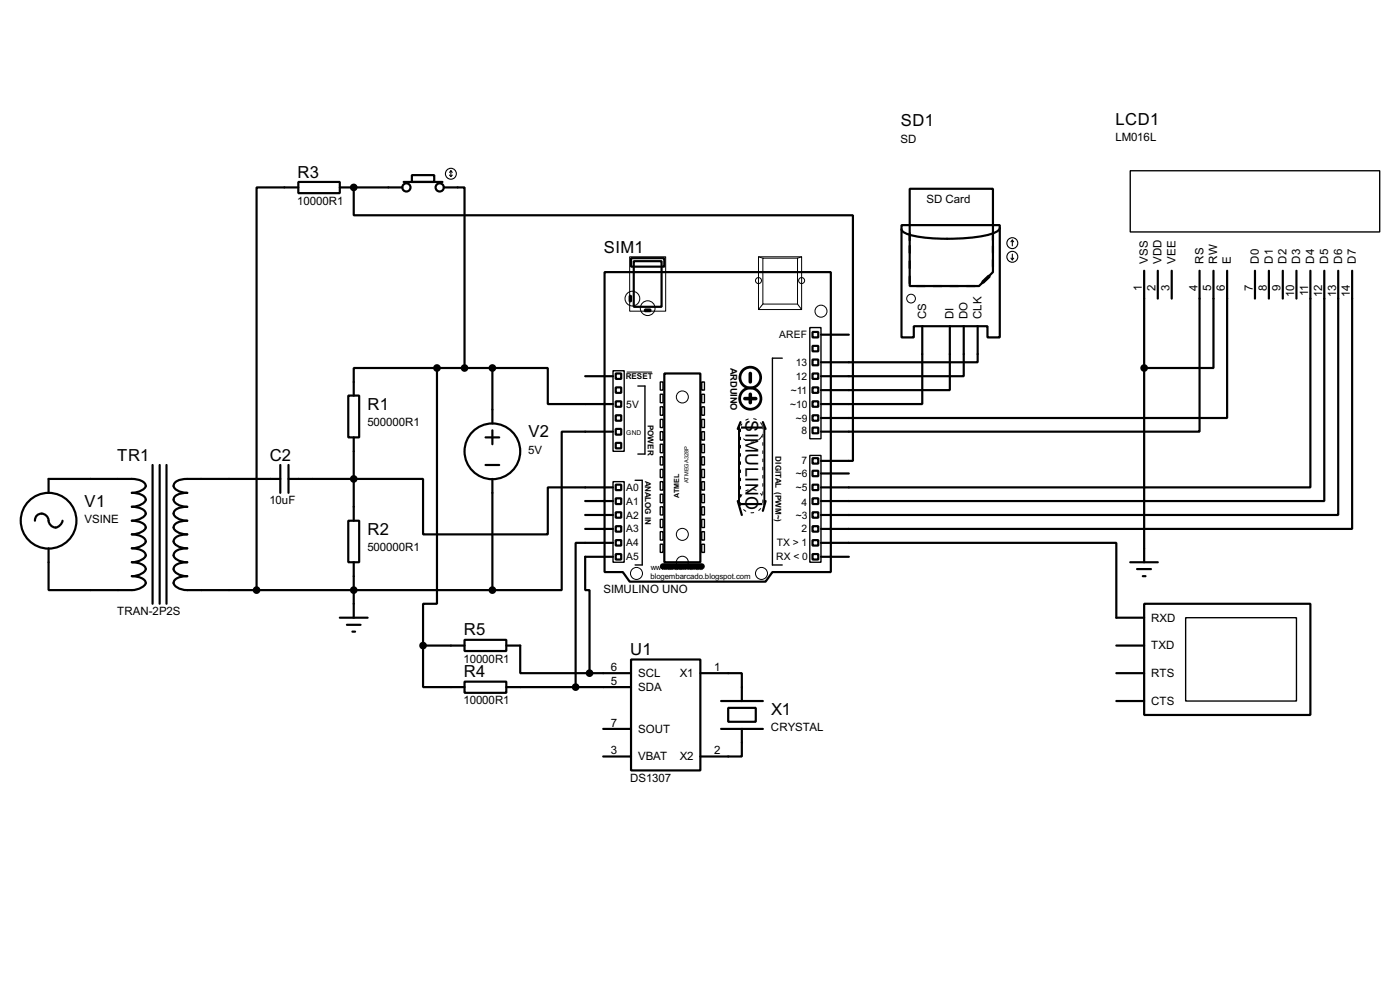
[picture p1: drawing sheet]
<svg xmlns="http://www.w3.org/2000/svg" width="256mm" height="180mm" viewBox="0 0 256 180" stroke-linecap="round" stroke-linejoin="round" font-family="sans-serif">
<g fill="none" stroke="#000" stroke-width=".4">
<path d="M54.7 33.3h7.6v2.1h-7.6zM54.7 34.3h-7.7v73.7M62.3 34.3h11.4M64.8 34.3v5.1h91.5v45h-5.9M74 33.3h7.1M75.5 32.1h4.1v1.2h-4.1zM81.3 34.3h3.8v33.1M166.7 34.6h15.2v15.2l-2.5 2.6h-12.7zM110.8 49.8h41.4v54.9h-10.7l-1.2 1.8h-24.9l-1.3-1.8h-3.3zM115.4 54.2h.2v1h-.2zM115.6 47.3h6.1v1.5h-6.1zM116.1 47.8h5.1v8.4h-5.1z"/>
<path d="M118.2 56.7h1v.3h-1zM165.2 41.2h18v20.6h-2.3v-2.1h-13.5v2.1h-2.2zM166.7 42.7v1.3M166.7 45v1.3M166.7 47.8v1.3M166.7 50.6v1.3M167.9 52.4h1.6M169 59.7v14.3h-18.6M171 52.4h1.5M174 59.7v11.7h-23.6M174 52.4h1.6M176.6 59.7v9.2h-26.2"/>
<path d="M177.1 52.4h1.5M179.1 59.7v6.6h-28.7M180.9 50.9l-1 1M181.9 42.7v1.3M181.9 45v1.3M181.9 47.6v1.2M183.2 41.7a2.11 2.11 0 0 1-1.9 1.2 35.8 35.8 0 0 1-14.6 .1 1.84 1.84 0 0 1-1.5-1M209.6 49.6v53.3M212.1 49.6v5.1M214.7 49.6v5.1M219.8 49.6v29.4h-69.4M222.3 49.6v17.8h-12.7"/>
<path d="M224.8 49.6v26.9h-74.4M229.9 49.6v5.1M232.5 49.6v5.1M235 49.6v5.1M237.5 49.6v5.1M240.1 49.6v39.6h-89.7M242.6 49.6v42.1h-92.2M245.2 49.6v44.7h-94.8M247.7 49.6v47.2h-97.3M63.8 72.4h2v7.7h-2zM80.1 67.4h-15.3v5M80.1 67.4v43.1h-2.6v7.7"/>
<path d="M80.1 67.4h10.1M90.2 67.4h10.2v6.6h11.9M90.2 67.4v10.1M90.2 78.8v2.5M107.2 68.9h5.1M112.3 79h-9.4v29h-12.7M112.8 68.4h1v1h-1zM112.8 70.9h1v1h-1zM112.8 73.5h1v1h-1zM112.8 76h1v1h-1zM112.8 78.5h1v1.1h-1zM121.7 68.4h6.6v34.5h-6.6z"/>
<path d="M135.4 78.3h4.6v14h-4.6zM135.7 77.3l-.5 1.2M139.8 77.3l.5 1.2M148.9 60.8h1v1h-1zM148.9 65.8h1v1.1h-1zM148.9 68.4h1v1h-1zM148.9 70.9h1v1h-1zM148.9 73.5h1v1h-1zM148.9 76h1v1h-1zM148.9 78.3h1v1h-1zM148.9 63.3h1v1h-1zM150.4 61.3h5.1"/>
<path d="M6.4 95.3a1.25 1.25 0 0 1 1.3-1.3 1.25 1.25 0 0 1 1.2 1.3 1.28 1.28 0 0 0 1.3 1.3 1.28 1.28 0 0 0 1.3-1.3M8.9 90.2v-2.5h15.3a3.1 3.1 0 0 1 2.4 .9 .88 .88 0 0 1-.7 1.2l-1.1 .3-.6 .1a3.2 3.2 0 0 1 2.4 .9 .9 .9 0 0 1-.7 1.2l-1.1 .4-.6 .1a3.2 3.2 0 0 1 2.4 .8 .89 .89 0 0 1-.7 1.2l-1.1 .4-.6 .1a3.2 3.2 0 0 1 2.4 .9 .86 .86 0 0 1-.7 1.2l-1.1 .3-.6 .1a2.33 2.33 0 0 1 2.5 1.3 2.68 2.68 0 0 1-2.5 1.3 3.1 3.1 0 0 1 2.4 .9 .88 .88 0 0 1-.7 1.2l-1.1 .3-.6 .1a3.2 3.2 0 0 1 2.4 .9 .9 .9 0 0 1-.7 1.2l-1.1 .4-.6 .1a3.2 3.2 0 0 1 2.4 .8 .89 .89 0 0 1-.7 1.2l-1.1 .4-.6 .1h-15.3v-7.6M28 85.1v25.4M29.3 85.1v25.4M30.5 85.1v25.4M51.4 87.7h-17.1a2.77 2.77 0 0 0-2.4 .9 .9 .9 0 0 0 .6 1.2l1.1 .3 .7 .1a2.84 2.84 0 0 0-2.4 .9 .93 .93 0 0 0 .6 1.2l1.1 .4 .7 .1a2.84 2.84 0 0 0-2.4 .8 .91 .91 0 0 0 .6 1.2l1.1 .4 .7 .1a2.84 2.84 0 0 0-2.4 .9 .88 .88 0 0 0 .6 1.2l1.1 .3 .7 .1a2.8 2.8 0 0 0-2.4 .9 .89 .89 0 0 0 .6 1.2l1.1 .4 .7 .1a2.77 2.77 0 0 0-2.4 .9 .9 .9 0 0 0 .6 1.2l1.1 .3 .7 .1a2.84 2.84 0 0 0-2.4 .9 .93 .93 0 0 0 .6 1.2l1.1 .4 .7 .1a2.84 2.84 0 0 0-2.4 .8 .91 .91 0 0 0 .6 1.2l1.1 .4 .7 .1h55.9M51.4 85.1v5.1M52.9 87.7h24.6v10.1h22.9v-8.6h11.9M52.9 85.1v5.1M63.8 95.3h2v7.6h-2zM64.8 80.1v15.2M89 80.1h2.5"/>
<path d="M89 85.1h2.5M90.2 87.7v20.3M107.2 96.8h5.1M107.2 94.3h5.1M107.2 91.7h5.1M112.3 99.4h-6.8v26.4M112.8 81.1h1v1h-1zM112.8 88.7h1v1h-1zM112.8 91.2h1v1.1h-1zM112.8 93.8h1v1h-1zM112.8 96.3h1v1h-1zM112.8 98.9h1v1h-1z"/>
<path d="M135.2 91.7l.7 2.6M140.3 91.7l-.5 1.8M148.9 83.9h1v1h-1zM148.9 86.2h1v1h-1zM148.9 88.7h1v1h-1zM148.9 91.2h1v1.1h-1zM148.9 93.8h1v1h-1zM148.9 96.3h1v1h-1zM148.9 98.9h1v1h-1zM150.4 99.4h54.1v13.7h5.1M150.4 86.7h5.1M62.3 113.1h5.1"/>
<path d="M63.6 114.4h2.5M64.6 115.6h.5M64.8 102.9v10.2M77.5 118.2v7.6h7.6M77.5 118.2h7.6M85.1 117.1h7.7v2.1h-7.7zM92.8 118.2h2.5v5h12.7M112.3 101.9h-5.1v6.1h.8v15.2M112.8 101.4h1v1h-1zM148.9 101.4h1v1h-1zM150.4 101.9h5.1M204.5 118.2h5.1"/>
<path d="M207.1 102.9h5M208.3 104.2h2.6M209.4 105.5h.5M209.6 110.5h30.5v20.4h-30.5zM85.1 124.8h7.7v2h-7.7zM92.8 125.8h22.8M108 123.2h7.6M110.5 138.5h5.1M110.5 133.4h5.1M115.6 120.7h12.7v20.3h-12.7zM128.3 123.2h7.6v5.1M132.1 128.3h7.7"/>
<path d="M132.1 133.4h7.7M133.4 129.6h5.1v2.5h-5.1zM135.9 133.4v5.1h-7.6M204.5 123.2h5.1M204.5 128.3h5.1"/>
<circle cx="74.4" cy="34.3" r=".75"/>
<circle cx="80.5" cy="34.3" r=".75"/>
<circle cx="8.9" cy="95.3" r="5.1"/>
<circle cx="90.2" cy="82.6" r="5.1"/>
</g>
<circle cx="64.8" cy="34.3" r=".2" fill="#000"/>
<g fill="none" stroke="#000" stroke-width=".25">
<path d="M207.1 31.3h45.7v11.2h-45.7zM148.4 60h2v20.3h-2zM112.3 67.9h2.1v14.7h-2.1zM116.9 70.7h1.3v12.4h-1.3M121 69.9h.5v1.5h-.5zM121 72.2h.5v1.5h-.5zM121 74.5h.5v1.5h-.5zM121 76.8h.5v1.5h-.5zM121 79h.5v1.6h-.5zM128.6 69.9h.5v1.5h-.5zM128.6 72.2h.5v1.5h-.5zM128.6 74.5h.5v1.5h-.5z"/>
<path d="M128.6 76.8h.5v1.5h-.5zM128.6 79h.5v1.6h-.5zM143.3 65.6h-1.8v37.8h1.8M112.3 88.2h2.1v14.7h-2.1zM116.4 87.9h1.3v15.5h-1.3M121 81.3h.5v1.6h-.5zM121 83.6h.5v1.5h-.5zM121 85.9h.5v1.5h-.5zM121 88.2h.5v1.5h-.5zM121 90.5h.5v1.5h-.5zM121 92.8h.5v1.5h-.5zM121 95.1h.5v1.5h-.5z"/>
<path d="M121 97.3h.5v1.6h-.5zM121 99.6h.5v1.5h-.5zM128.6 81.3h.5v1.6h-.5zM128.6 83.6h.5v1.5h-.5zM128.6 85.9h.5v1.5h-.5zM128.6 88.2h.5v1.5h-.5zM128.6 90.5h.5v1.5h-.5zM128.6 92.8h.5v1.5h-.5zM128.6 95.1h.5v1.5h-.5zM128.6 97.3h.5v1.6h-.5zM128.6 99.6h.5v1.5h-.5zM148.4 83.4h2v19.5h-2z"/>
<path d="M217.2 113.1h20.3v15.2h-20.3z"/>
</g>
<g fill="none" stroke="#fff" stroke-width=".18">
<path d="M135.7 78v14.5M139.8 78v14.5"/>
<circle cx="137.7" cy="78.8" r="2.15"/>
<circle cx="137.7" cy="91.7" r="2.15"/>
</g>
<circle cx="137.7" cy="78.8" r="2.15" fill="none" stroke="#000" stroke-width=".18" stroke-dasharray="2 1 .5 1 .5 1"/>
<g fill="none" stroke="#000" stroke-width=".18" stroke-dasharray=".5 1">
<path d="M139.8 78v14.5M135.7 92.5v-14.5"/>
<circle cx="137.7" cy="91.7" r="2.15"/>
</g>
<g fill="none" stroke="#000" stroke-width=".5">
<circle cx="137.4" cy="73" r="1.95"/>
<circle cx="137.4" cy="69.1" r="1.9"/>
</g>
<path d="M181.2 50.6l-1.1 1M136.5 73h2M137.5 68.4v1.5M137.5 72.2v1.5" fill="none" stroke="#000" stroke-width=".65"/>
<g fill="none" stroke="#000" stroke-width=".18">
<path d="M115.4 47h6.6v10h-6.6zM139 47h7.9v9.7h-7.9zM139 47l.8 .3M139.8 47.3h6.3v8.4h-6.3zM139.8 55.7l-.8 1M146.1 55.7l.8 1M146.9 47l-.8 .3M114.9 68.1h4.5"/>
<circle cx="115.8" cy="54.7" r="1.35"/>
<circle cx="118.6" cy="56.4" r="1.35"/>
<circle cx="138.9" cy="51.4" r=".55"/>
<circle cx="146.8" cy="51.4" r=".55"/>
<circle cx="150.4" cy="57" r="1.1"/>
<circle cx="166.9" cy="54.7" r=".8"/>
<circle cx="125" cy="72.7" r="1.1"/>
<circle cx="125" cy="97.8" r="1.1"/>
<circle cx="116.6" cy="105" r="1.1"/>
<circle cx="125" cy="102.9" r="1.1"/>
<circle cx="139.5" cy="105" r="1.1"/>
</g>
<path d="M121.5 103.7h7.1" fill="none" stroke="#000" stroke-width="1.2"/>
<g fill="#000" stroke="#000" stroke-width=".4">
<circle cx="64.8" cy="34.3" r=".5"/>
<circle cx="80" cy="67.4" r=".5"/>
<circle cx="85.1" cy="67.4" r=".5"/>
<circle cx="90.2" cy="67.4" r=".5"/>
<circle cx="209.6" cy="67.4" r=".5"/>
<circle cx="64.8" cy="87.7" r=".5"/>
<circle cx="47" cy="108" r=".5"/>
<circle cx="64.8" cy="108" r=".5"/>
<circle cx="77.5" cy="118.2" r=".5"/>
<circle cx="90.2" cy="108" r=".5"/>
<circle cx="105.4" cy="125.8" r=".5"/>
<circle cx="108" cy="123.2" r=".5"/>
</g>
<g fill="none" stroke="#000" stroke-width=".2">
<path d="M82.4 32.1l.2 .2M82.6 31.3v1M82.6 31.3l-.2 .3M82.6 31.3l.3 .3M82.9 32.1l-.3 .2M185.2 47.3l.3 .3M185.5 44l.2 .3M185.5 44l-.3 .3M185.5 44v1M185.5 46.5v1.1M185.7 47.3l-.2 .3"/>
<circle cx="82.6" cy="31.8" r="1"/>
<circle cx="185.4" cy="47" r="1"/>
<circle cx="185.4" cy="44.5" r="1"/>
</g>
<g font-size="3.7">
<text x="136.6" y="77" transform="rotate(90 136.6 77)">S</text>
<text x="136.6" y="79.2" transform="rotate(90 136.6 79.2)">IMULINO</text>
</g>
<g font-size="3.4">
<text x="165" y="23.1">SD1</text>
<text x="204.4" y="22.9">LCD1</text>
<text x="54.5" y="32.5">R3</text>
<text x="110.6" y="46.4">SIM1</text>
<text x="67.4" y="75">R1</text>
<text x="96.8" y="80.1">V2</text>
<text x="21.5" y="84.3">TR1</text>
<text x="49.4" y="84.3">C2</text>
<text x="15.5" y="92.8">V1</text>
<text x="67.4" y="97.9">R2</text>
<text x="85" y="116.3">R5</text>
<text x="115.5" y="119.9">U1</text>
<text x="85" y="124">R4</text>
<text x="141.3" y="130.9">X1</text>
</g>
<g font-size="2.4">
<text x="165" y="26.1">SD</text>
<text x="204.3" y="25.9">LM016L</text>
<text x="54.5" y="37.4">10000R1</text>
<text x="169.7" y="37.2">SD Card</text>
<text x="209.2" y="53.3" transform="rotate(-90 209.2 53.3)">1</text>
<text x="210.3" y="48.3" transform="rotate(-90 210.3 48.3)">VSS</text>
<text x="211.7" y="53.3" transform="rotate(-90 211.7 53.3)">2</text>
<text x="212.8" y="48.3" transform="rotate(-90 212.8 48.3)">VDD</text>
<text x="214.3" y="53.3" transform="rotate(-90 214.3 53.3)">3</text>
<text x="215.4" y="48.3" transform="rotate(-90 215.4 48.3)">VEE</text>
<text x="219.4" y="53.3" transform="rotate(-90 219.4 53.3)">4</text>
<text x="220.5" y="48.3" transform="rotate(-90 220.5 48.3)">RS</text>
<text x="221.9" y="53.3" transform="rotate(-90 221.9 53.3)">5</text>
<text x="223" y="48.3" transform="rotate(-90 223 48.3)">RW</text>
<text x="224.4" y="53.3" transform="rotate(-90 224.4 53.3)">6</text>
<text x="225.5" y="48.3" transform="rotate(-90 225.5 48.3)">E</text>
<text x="229.5" y="53.3" transform="rotate(-90 229.5 53.3)">7</text>
<text x="230.6" y="48.3" transform="rotate(-90 230.6 48.3)">D0</text>
<text x="232.1" y="53.3" transform="rotate(-90 232.1 53.3)">8</text>
<text x="233.2" y="48.3" transform="rotate(-90 233.2 48.3)">D1</text>
<text x="234.6" y="53.3" transform="rotate(-90 234.6 53.3)">9</text>
<text x="235.7" y="48.3" transform="rotate(-90 235.7 48.3)">D2</text>
<text x="238.2" y="48.3" transform="rotate(-90 238.2 48.3)">D3</text>
<text x="240.8" y="48.3" transform="rotate(-90 240.8 48.3)">D4</text>
<text x="243.3" y="48.3" transform="rotate(-90 243.3 48.3)">D5</text>
<text x="245.9" y="48.3" transform="rotate(-90 245.9 48.3)">D6</text>
<text x="248.4" y="48.3" transform="rotate(-90 248.4 48.3)">D7</text>
<text x="169.7" y="58.4" transform="rotate(-90 169.7 58.4)">CS</text>
<text x="174.7" y="58.4" transform="rotate(-90 174.7 58.4)">DI</text>
<text x="177.3" y="58.4" transform="rotate(-90 177.3 58.4)">DO</text>
<text x="179.8" y="58.4" transform="rotate(-90 179.8 58.4)">CLK</text>
<text x="237.1" y="54.4" transform="rotate(-90 237.1 54.4)">10</text>
<text x="239.7" y="54.3" transform="rotate(-90 239.7 54.3)">11</text>
<text x="242.2" y="54.4" transform="rotate(-90 242.2 54.4)">12</text>
<text x="244.8" y="54.4" transform="rotate(-90 244.8 54.4)">13</text>
<text x="247.3" y="54.4" transform="rotate(-90 247.3 54.4)">14</text>
<text x="67.3" y="78">500000R1</text>
<text x="96.8" y="83">5V</text>
<text x="15.5" y="95.7">VSINE</text>
<text x="49.4" y="92.3">10uF</text>
<text x="67.3" y="100.8">500000R1</text>
<text x="21.4" y="112.6">TRAN-2P2S</text>
<text x="110.6" y="108.6">SIMULINO UNO</text>
<text x="210.9" y="113.8">RXD</text>
<text x="210.9" y="118.9">TXD</text>
<text x="84.9" y="121.3">10000R1</text>
<text x="111.9" y="122.8">6</text>
<text x="111.9" y="125.4">5</text>
<text x="116.9" y="123.9">SCL</text>
<text x="124.5" y="123.9">X1</text>
<text x="130.9" y="122.8">1</text>
<text x="210.9" y="123.9">RTS</text>
<text x="84.9" y="128.9">10000R1</text>
<text x="116.9" y="126.5">SDA</text>
<text x="210.9" y="129">CTS</text>
<text x="111.9" y="133">7</text>
<text x="116.9" y="134.1">SOUT</text>
<text x="141.2" y="133.8">CRYSTAL</text>
<text x="111.9" y="138.1">3</text>
<text x="115.4" y="143.1">DS1307</text>
<text x="116.9" y="139.2">VBAT</text>
<text x="124.5" y="139.2">X2</text>
<text x="130.9" y="138.1">2</text>
</g>
<g font-size="2.1">
<text x="142.7" y="61.9">AREF</text>
<text x="145.8" y="67">13</text>
<text x="145.8" y="69.5">12</text>
<text x="114.7" y="74.6">5V</text>
<text x="144.8" y="74.6">~10</text>
<text x="144.9" y="72.1">~11</text>
<text x="145.8" y="77.2">~9</text>
<text x="146.9" y="79.4">8</text>
<text x="114.7" y="89.9">A0</text>
<text x="145.8" y="87.3">~6</text>
<text x="145.8" y="89.9">~5</text>
<text x="146.9" y="85">7</text>
<text x="114.7" y="92.4">A1</text>
<text x="114.7" y="94.9">A2</text>
<text x="145.8" y="94.9">~3</text>
<text x="146.9" y="92.7">4</text>
<text x="114.7" y="97.5">A3</text>
<text x="114.7" y="100">A4</text>
<text x="142.3" y="100">TX &gt; 1</text>
<text x="146.9" y="97.5">2</text>
<text x="114.7" y="102.6">A5</text>
<text x="142.2" y="102.6">RX &lt; 0</text>
</g>
<text font-size="1.9" x="133.8" y="67.3" transform="rotate(90 133.8 67.3)">ARDUINO</text>
<g font-size="1.7">
<text x="114.6" y="69.3">RESET</text>
<text x="118.7" y="77.8" transform="rotate(90 118.7 77.8)">POWER</text>
<text x="142.1" y="83.5" transform="rotate(90 142.1 83.5)">DIGITAL (PWM~)</text>
<text x="118.2" y="88" transform="rotate(90 118.2 88)">ANALOG IN</text>
</g>
<g font-size="1.6">
<text x="119.2" y="106">blogembarcado.blogspot.com</text>
<text x="119.2" y="104.4">www.arduino.cc</text>
</g>
<text font-size="1.5" x="124.4" y="91.1" transform="rotate(-90 124.4 91.1)">ATMEL</text>
<text font-size="1.4" x="114.7" y="79.7">GND</text>
<text font-size="1.2" x="126.1" y="88.4" transform="rotate(-90 126.1 88.4)">ATMEGA328P</text>
</svg>
